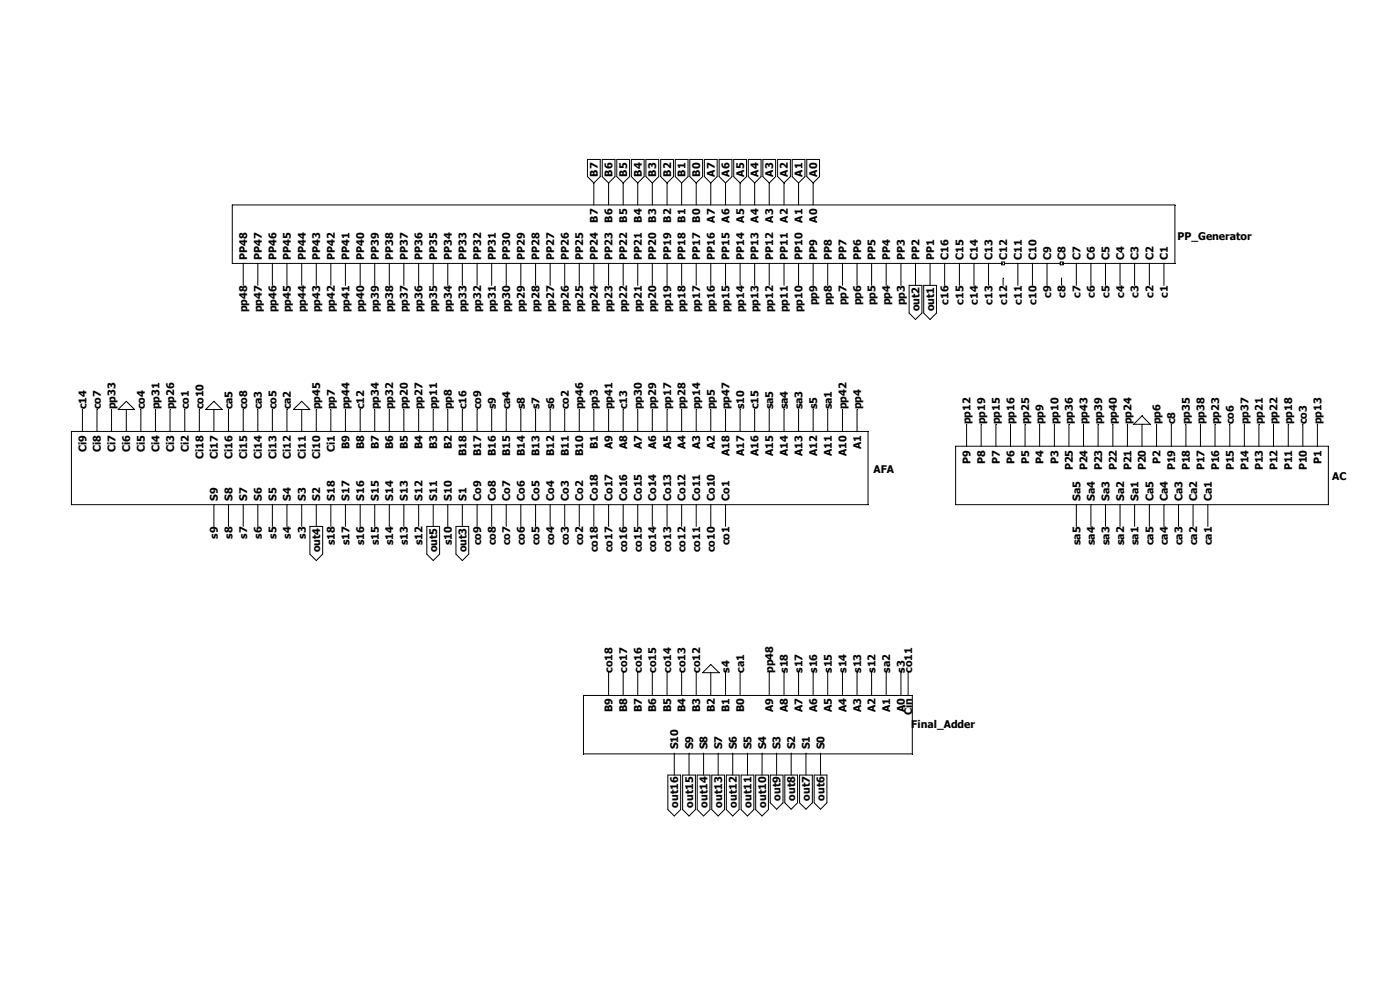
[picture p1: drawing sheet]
<svg xmlns="http://www.w3.org/2000/svg" width="297mm" height="210mm" viewBox="0 0 297 210" stroke-linecap="round" stroke-linejoin="round" font-family="sans-serif">
<path d="M49.3 43.5h200v12.4h-200zM212.5 55.6h.6v.6h-.6z" fill="none" stroke="#000" stroke-width=".21"/>
<path d="M224.9 55.6h.6v.6h-.6z" fill="none" stroke="#000" stroke-width=".21"/>
<g fill="none" stroke="#000" stroke-width=".21">
<path d="M124.6 33.8h2.7v3.7l-1.3 1.3-1.4-1.3zM126 38.8v4.7M127.8 33.8h2.7v3.7l-1.4 1.3-1.3-1.3zM129.1 38.8v4.7M130.9 33.8h2.7v3.7l-1.4 1.3-1.3-1.3zM132.2 38.8v4.7M133.9 33.8h2.8v3.7l-1.4 1.3-1.4-1.3zM135.3 38.8v4.7M137 33.8h2.7v3.7l-1.3 1.3-1.4-1.3zM138.4 38.8v4.7M140.2 33.8h2.7v3.7l-1.4 1.3-1.3-1.3zM141.5 38.8v4.7"/>
<path d="M143.3 33.8h2.7v3.7l-1.4 1.3-1.3-1.3zM144.6 38.8v4.7M146.3 33.8h2.8v3.7l-1.4 1.3-1.4-1.3zM147.7 38.8v4.7M149.4 33.8h2.7v3.7l-1.3 1.3-1.4-1.3zM150.8 38.8v4.7M152.6 33.8h2.7v3.7l-1.4 1.3-1.3-1.3zM153.9 38.8v4.7M155.7 33.8h2.7v3.7l-1.4 1.3-1.3-1.3zM157 38.8v4.7M158.7 33.8h2.8v3.7l-1.4 1.3-1.4-1.3zM160.1 38.8v4.7"/>
<path d="M161.8 33.8h2.7v3.7l-1.3 1.3-1.4-1.3zM163.2 38.8v4.7M165 33.8h2.7v3.7l-1.4 1.3-1.3-1.3zM166.3 38.8v4.7M168.1 33.8h2.7v3.7l-1.4 1.3-1.3-1.3zM169.4 38.8v4.7M171.2 33.8h2.7v3.7l-1.4 1.3-1.3-1.3zM172.5 38.8v4.7M51.6 55.9v4.6M54.7 55.9v4.6M57.8 55.9v4.6M60.9 55.9v4.6"/>
<path d="M64 55.9v4.6M67.1 55.9v4.6M70.2 55.9v4.6M73.3 55.9v4.6M76.4 55.9v4.6M79.5 55.9v4.6M82.6 55.9v4.6M85.7 55.9v4.6M88.8 55.9v4.6M91.9 55.9v4.6M95 55.9v4.6M98.1 55.9v4.6"/>
<path d="M101.2 55.9v4.6M104.3 55.9v4.6M107.4 55.9v4.6M110.5 55.9v4.6M113.6 55.9v4.6M116.7 55.9v4.6M119.8 55.9v4.6M122.9 55.9v4.6M126 55.9v4.6M129.1 55.9v4.6M132.2 55.9v4.6M135.3 55.9v4.6"/>
<path d="M138.4 55.9v4.6M141.5 55.9v4.6M144.6 55.9v4.6M147.7 55.9v4.6M150.8 55.9v4.6M153.9 55.9v4.6M157 55.9v4.6M160.1 55.9v4.6M163.2 55.9v4.6M166.3 55.9v4.6M169.4 55.9v4.6M172.5 55.9v4.6"/>
<path d="M175.6 55.9v4.6M178.7 55.9v4.6M181.8 55.9v4.6M184.9 55.9v4.6M188 55.9v4.6M191.1 55.9v4.6M194.2 55.9v4.6M197.3 55.9v4.6M200.4 55.9v4.6M203.5 55.9v4.6M206.6 55.9v4.6M209.7 55.9v4.6"/>
<path d="M212.8 59v1.5M215.9 55.9v4.6M219 55.9v4.6M222.1 55.9v4.6M225.2 59v1.5M228.3 55.9v4.6M231.4 55.9v4.6M234.5 55.9v4.6M237.6 55.9v4.6M240.7 55.9v4.6M243.8 55.9v4.6M246.9 55.9v4.6"/>
<path d="M192.9 60.5h2.7v5.9l-1.4 1.4-1.3-1.4zM196 60.5h2.7v5.9l-1.4 1.4-1.3-1.4zM15.2 91.5h168.9v15.6h-168.9zM17.5 86.9v4.6M20.6 86.9v4.6M23.7 86.9v4.6M26.8 85.1l1.7 1.8h-3.4zM26.8 86.9v4.6M29.9 86.9v4.6M33 86.9v4.6M36.1 86.9v4.6M39.2 86.9v4.6"/>
<path d="M42.3 86.9v4.6M45.4 85.1l1.7 1.8h-3.5zM45.4 86.9v4.6M48.5 86.9v4.6M51.6 86.9v4.6M54.7 86.9v4.6M57.8 86.9v4.6M60.9 86.9v4.6M62.2 86.9l1.8-1.8 1.7 1.8zM64 86.9v4.6M67.1 86.9v4.6M70.2 86.9v4.6"/>
<path d="M73.3 86.9v4.6M76.4 86.9v4.6M79.5 86.9v4.6M82.6 86.9v4.6M85.7 86.9v4.6M88.8 86.9v4.6M91.9 86.9v4.6M95 86.9v4.6M98.1 86.9v4.6M101.2 86.9v4.6M104.3 86.9v4.6M107.4 86.9v4.6"/>
<path d="M110.5 86.9v4.6M113.6 86.9v4.6M116.7 86.9v4.6M119.8 86.9v4.6M122.9 86.9v4.6M126 86.9v4.6M129.1 86.9v4.6M132.2 86.9v4.6M135.3 86.9v4.6M138.4 86.9v4.6M141.5 86.9v4.6M144.6 86.9v4.6"/>
<path d="M147.7 86.9v4.6M150.8 86.9v4.6M153.9 86.9v4.6M157 86.9v4.6M160.1 86.9v4.6M163.2 86.9v4.6M166.3 86.9v4.6M169.4 86.9v4.6M172.5 86.9v4.6M175.6 86.9v4.6M178.7 86.9v4.6M181.8 86.9v4.6"/>
<path d="M202.7 94.7h79.1v12.4h-79.1zM205.1 90v4.7M208.2 90v4.7M211.3 90v4.7M214.4 90v4.7M217.5 90v4.7M220.6 90v4.7M223.7 90v4.7M226.8 90v4.7M229.9 90v4.7M233 90v4.7M236.1 90v4.7"/>
<path d="M239.2 90v4.7M242.3 88.2l1.7 1.8h-3.5zM242.3 90v4.7M245.4 90v4.7M248.5 90v4.7M251.6 90v4.7M254.7 90v4.7M257.8 90v4.7M260.9 90v4.7M264 90v4.7M267.1 90v4.7M270.2 90v4.7"/>
<path d="M273.3 90v4.7M276.4 90v4.7M279.5 90v4.7M45.4 107.1v4.6M48.5 107.1v4.6M51.6 107.1v4.6M54.7 107.1v4.6M57.8 107.1v4.6M60.9 107.1v4.6M64 107.1v4.6M65.7 111.7h2.8v5.9l-1.4 1.3-1.4-1.3zM67.1 107.1v4.6"/>
<path d="M70.2 107.1v4.6M73.3 107.1v4.6M76.4 107.1v4.6M79.5 107.1v4.6M82.6 107.1v4.6M85.7 107.1v4.6M88.8 107.1v4.6M90.6 111.7h2.7v5.9l-1.4 1.3-1.3-1.3zM91.9 107.1v4.6M95 107.1v4.6M96.7 111.7h2.7v5.9l-1.3 1.3-1.4-1.3zM98.1 107.1v4.6"/>
<path d="M101.2 107.1v4.6M104.3 107.1v4.6M107.4 107.1v4.6M110.5 107.1v4.6M113.6 107.1v4.6M116.7 107.1v4.6M119.8 107.1v4.6M122.9 107.1v4.6M126 107.1v4.6M129.1 107.1v4.6M132.2 107.1v4.6M135.3 107.1v4.6"/>
<path d="M138.4 107.1v4.6M141.5 107.1v4.6M144.6 107.1v4.6M147.7 107.1v4.6M150.8 107.1v4.6M153.9 107.1v4.6M228.3 107.1v4.6M231.4 107.1v4.6M234.5 107.1v4.6M237.6 107.1v4.6M240.7 107.1v4.6M243.8 107.1v4.6"/>
<path d="M246.9 107.1v4.6M250 107.1v4.6M253.1 107.1v4.6M256.2 107.1v4.6M123.8 147.5h69.7v12.4h-69.7zM129.1 142.7v4.7M132.2 142.7v4.7M135.3 142.7v4.7M138.4 142.7v4.7M141.5 142.7v4.7M143 159.8v4.6M144.6 142.7v4.7"/>
<path d="M146.2 159.8v4.6M147.7 142.7v4.7M149.1 142.7l1.7-1.7 1.8 1.7zM149.3 159.8v4.6M150.8 142.7v4.7M152.4 159.8v4.6M153.9 142.7v4.7M155.4 159.8v4.6M157 142.7v4.7M158.6 159.8v4.6M161.7 159.8v4.6M163.2 142.7v4.7"/>
<path d="M164.8 159.8v4.6M166.3 142.7v4.7M167.9 159.8v4.6M169.4 142.7v4.7M171 159.8v4.6M172.5 142.7v4.7M174.1 159.8v4.6M175.6 142.7v4.7M178.7 142.7v4.7M181.8 142.7v4.7M184.9 142.7v4.7M188 142.7v4.7"/>
<path d="M191.1 142.7v4.7M192.7 142.7v4.7M141.7 164.4h2.7v7.3l-1.4 1.4-1.3-1.4zM144.8 164.4h2.7v7.3l-1.3 1.4-1.4-1.4zM147.9 164.4h2.7v7.3l-1.3 1.4-1.4-1.4zM151 164.4h2.7v7.3l-1.3 1.4-1.4-1.4zM154.1 164.4h2.7v7.3l-1.4 1.4-1.3-1.4zM157.2 164.4h2.7v7.3l-1.3 1.4-1.4-1.4zM160.3 164.4h2.7v7.3l-1.3 1.4-1.4-1.4zM163.4 164.4h2.7v5.9l-1.3 1.4-1.4-1.4zM166.5 164.4h2.7v5.9l-1.3 1.4-1.4-1.4zM169.6 164.4h2.7v5.9l-1.3 1.4-1.4-1.4z"/>
<path d="M172.7 164.4h2.7v5.9l-1.3 1.4-1.4-1.4z"/>
</g>
<g font-size="2.2">
<text x="126.8" y="37.5" transform="rotate(-90 126.8 37.5)">B7</text>
<text x="130" y="37.5" transform="rotate(-90 130 37.5)">B6</text>
<text x="133.1" y="37.5" transform="rotate(-90 133.1 37.5)">B5</text>
<text x="136.1" y="37.5" transform="rotate(-90 136.1 37.5)">B4</text>
<text x="139.2" y="37.5" transform="rotate(-90 139.2 37.5)">B3</text>
<text x="142.4" y="37.5" transform="rotate(-90 142.4 37.5)">B2</text>
<text x="145.5" y="37.5" transform="rotate(-90 145.5 37.5)">B1</text>
<text x="148.5" y="37.5" transform="rotate(-90 148.5 37.5)">B0</text>
<text x="151.6" y="37.5" transform="rotate(-90 151.6 37.5)">A7</text>
<text x="154.8" y="37.5" transform="rotate(-90 154.8 37.5)">A6</text>
<text x="157.9" y="37.5" transform="rotate(-90 157.9 37.5)">A5</text>
<text x="161" y="37.5" transform="rotate(-90 161 37.5)">A4</text>
<text x="164" y="37.5" transform="rotate(-90 164 37.5)">A3</text>
<text x="167.2" y="37.5" transform="rotate(-90 167.2 37.5)">A2</text>
<text x="170.3" y="37.5" transform="rotate(-90 170.3 37.5)">A1</text>
<text x="173.4" y="37.5" transform="rotate(-90 173.4 37.5)">A0</text>
<text x="126.8" y="47.2" transform="rotate(-90 126.8 47.2)">B7</text>
<text x="130" y="47.2" transform="rotate(-90 130 47.2)">B6</text>
<text x="133.1" y="47.2" transform="rotate(-90 133.1 47.2)">B5</text>
<text x="136.1" y="47.2" transform="rotate(-90 136.1 47.2)">B4</text>
<text x="139.2" y="47.2" transform="rotate(-90 139.2 47.2)">B3</text>
<text x="142.4" y="47.2" transform="rotate(-90 142.4 47.2)">B2</text>
<text x="145.5" y="47.2" transform="rotate(-90 145.5 47.2)">B1</text>
<text x="148.5" y="47.2" transform="rotate(-90 148.5 47.2)">B0</text>
<text x="151.6" y="47.2" transform="rotate(-90 151.6 47.2)">A7</text>
<text x="154.8" y="47.2" transform="rotate(-90 154.8 47.2)">A6</text>
<text x="157.9" y="47.2" transform="rotate(-90 157.9 47.2)">A5</text>
<text x="161" y="47.2" transform="rotate(-90 161 47.2)">A4</text>
<text x="164" y="47.2" transform="rotate(-90 164 47.2)">A3</text>
<text x="167.2" y="47.2" transform="rotate(-90 167.2 47.2)">A2</text>
<text x="170.3" y="47.2" transform="rotate(-90 170.3 47.2)">A1</text>
<text x="173.4" y="47.2" transform="rotate(-90 173.4 47.2)">A0</text>
<text x="249.8" y="51">PP_Generator</text>
<text x="52.5" y="55.1" transform="rotate(-90 52.5 55.1)">PP48</text>
<text x="55.5" y="55.1" transform="rotate(-90 55.5 55.1)">PP47</text>
<text x="58.6" y="55.1" transform="rotate(-90 58.6 55.1)">PP46</text>
<text x="61.7" y="55.1" transform="rotate(-90 61.7 55.1)">PP45</text>
<text x="64.9" y="55.1" transform="rotate(-90 64.9 55.1)">PP44</text>
<text x="67.9" y="55.1" transform="rotate(-90 67.9 55.1)">PP43</text>
<text x="71" y="55.1" transform="rotate(-90 71 55.1)">PP42</text>
<text x="74.1" y="55.1" transform="rotate(-90 74.1 55.1)">PP41</text>
<text x="77.3" y="55.1" transform="rotate(-90 77.3 55.1)">PP40</text>
<text x="80.3" y="55.1" transform="rotate(-90 80.3 55.1)">PP39</text>
<text x="83.4" y="55.1" transform="rotate(-90 83.4 55.1)">PP38</text>
<text x="86.5" y="55.1" transform="rotate(-90 86.5 55.1)">PP37</text>
<text x="89.7" y="55.1" transform="rotate(-90 89.7 55.1)">PP36</text>
<text x="92.8" y="55.1" transform="rotate(-90 92.8 55.1)">PP35</text>
<text x="95.8" y="55.1" transform="rotate(-90 95.8 55.1)">PP34</text>
<text x="98.9" y="55.1" transform="rotate(-90 98.9 55.1)">PP33</text>
<text x="102.1" y="55.1" transform="rotate(-90 102.1 55.1)">PP32</text>
<text x="105.2" y="55.1" transform="rotate(-90 105.2 55.1)">PP31</text>
<text x="108.2" y="55.1" transform="rotate(-90 108.2 55.1)">PP30</text>
<text x="111.3" y="55.1" transform="rotate(-90 111.3 55.1)">PP29</text>
<text x="114.5" y="55.1" transform="rotate(-90 114.5 55.1)">PP28</text>
<text x="117.6" y="55.1" transform="rotate(-90 117.6 55.1)">PP27</text>
<text x="120.7" y="55.1" transform="rotate(-90 120.7 55.1)">PP26</text>
<text x="123.7" y="55.1" transform="rotate(-90 123.7 55.1)">PP25</text>
<text x="126.8" y="55.1" transform="rotate(-90 126.8 55.1)">PP24</text>
<text x="130" y="55.1" transform="rotate(-90 130 55.1)">PP23</text>
<text x="133.1" y="55.1" transform="rotate(-90 133.1 55.1)">PP22</text>
<text x="136.1" y="55.1" transform="rotate(-90 136.1 55.1)">PP21</text>
<text x="139.2" y="55.1" transform="rotate(-90 139.2 55.1)">PP20</text>
<text x="142.4" y="55.1" transform="rotate(-90 142.4 55.1)">PP19</text>
<text x="145.5" y="55.1" transform="rotate(-90 145.5 55.1)">PP18</text>
<text x="148.5" y="55.1" transform="rotate(-90 148.5 55.1)">PP17</text>
<text x="151.6" y="55.1" transform="rotate(-90 151.6 55.1)">PP16</text>
<text x="154.8" y="55.1" transform="rotate(-90 154.8 55.1)">PP15</text>
<text x="157.9" y="55.1" transform="rotate(-90 157.9 55.1)">PP14</text>
<text x="161" y="55.1" transform="rotate(-90 161 55.1)">PP13</text>
<text x="164" y="55.1" transform="rotate(-90 164 55.1)">PP12</text>
<text x="167.2" y="55.1" transform="rotate(-90 167.2 55.1)">PP11</text>
<text x="170.3" y="55.1" transform="rotate(-90 170.3 55.1)">PP10</text>
<text x="173.4" y="55.1" transform="rotate(-90 173.4 55.1)">PP9</text>
<text x="176.4" y="55.1" transform="rotate(-90 176.4 55.1)">PP8</text>
<text x="179.6" y="55.1" transform="rotate(-90 179.6 55.1)">PP7</text>
<text x="182.7" y="55.1" transform="rotate(-90 182.7 55.1)">PP6</text>
<text x="185.8" y="55.1" transform="rotate(-90 185.8 55.1)">PP5</text>
<text x="188.8" y="55.1" transform="rotate(-90 188.8 55.1)">PP4</text>
<text x="192" y="55.1" transform="rotate(-90 192 55.1)">PP3</text>
<text x="195.1" y="55.1" transform="rotate(-90 195.1 55.1)">PP2</text>
<text x="198.2" y="55.1" transform="rotate(-90 198.2 55.1)">PP1</text>
<text x="201.3" y="55.1" transform="rotate(-90 201.3 55.1)">C16</text>
<text x="204.4" y="55.1" transform="rotate(-90 204.4 55.1)">C15</text>
<text x="207.5" y="55.1" transform="rotate(-90 207.5 55.1)">C14</text>
<text x="210.6" y="55.1" transform="rotate(-90 210.6 55.1)">C13</text>
<text x="213.7" y="55.1" transform="rotate(-90 213.7 55.1)">C12</text>
<text x="216.8" y="55.1" transform="rotate(-90 216.8 55.1)">C11</text>
<text x="219.9" y="55.1" transform="rotate(-90 219.9 55.1)">C10</text>
<text x="223" y="55.1" transform="rotate(-90 223 55.1)">C9</text>
<text x="226.1" y="55.1" transform="rotate(-90 226.1 55.1)">C8</text>
<text x="229.2" y="55.1" transform="rotate(-90 229.2 55.1)">C7</text>
<text x="232.3" y="55.1" transform="rotate(-90 232.3 55.1)">C6</text>
<text x="235.4" y="55.1" transform="rotate(-90 235.4 55.1)">C5</text>
<text x="238.5" y="55.1" transform="rotate(-90 238.5 55.1)">C4</text>
<text x="241.6" y="55.1" transform="rotate(-90 241.6 55.1)">C3</text>
<text x="244.7" y="55.1" transform="rotate(-90 244.7 55.1)">C2</text>
<text x="247.8" y="55.1" transform="rotate(-90 247.8 55.1)">C1</text>
<text x="173.4" y="64.8" transform="rotate(-90 173.4 64.8)">pp9</text>
<text x="176.4" y="64.8" transform="rotate(-90 176.4 64.8)">pp8</text>
<text x="179.6" y="64.8" transform="rotate(-90 179.6 64.8)">pp7</text>
<text x="182.7" y="64.8" transform="rotate(-90 182.7 64.8)">pp6</text>
<text x="185.8" y="64.8" transform="rotate(-90 185.8 64.8)">pp5</text>
<text x="188.8" y="64.8" transform="rotate(-90 188.8 64.8)">pp4</text>
<text x="192" y="64.8" transform="rotate(-90 192 64.8)">pp3</text>
<text x="201.3" y="64.6" transform="rotate(-90 201.3 64.6)">c16</text>
<text x="204.4" y="64.6" transform="rotate(-90 204.4 64.6)">c15</text>
<text x="207.5" y="64.6" transform="rotate(-90 207.5 64.6)">c14</text>
<text x="210.6" y="64.6" transform="rotate(-90 210.6 64.6)">c13</text>
<text x="213.7" y="64.6" transform="rotate(-90 213.7 64.6)">c12</text>
<text x="216.8" y="64.6" transform="rotate(-90 216.8 64.6)">c11</text>
<text x="219.9" y="64.6" transform="rotate(-90 219.9 64.6)">c10</text>
<text x="223" y="63.2" transform="rotate(-90 223 63.2)">c9</text>
<text x="226.1" y="63.2" transform="rotate(-90 226.1 63.2)">c8</text>
<text x="229.2" y="63.2" transform="rotate(-90 229.2 63.2)">c7</text>
<text x="232.3" y="63.2" transform="rotate(-90 232.3 63.2)">c6</text>
<text x="235.4" y="63.2" transform="rotate(-90 235.4 63.2)">c5</text>
<text x="238.5" y="63.2" transform="rotate(-90 238.5 63.2)">c4</text>
<text x="241.6" y="63.2" transform="rotate(-90 241.6 63.2)">c3</text>
<text x="244.7" y="63.2" transform="rotate(-90 244.7 63.2)">c2</text>
<text x="247.8" y="63.2" transform="rotate(-90 247.8 63.2)">c1</text>
<text x="52.5" y="66.2" transform="rotate(-90 52.5 66.2)">pp48</text>
<text x="55.5" y="66.2" transform="rotate(-90 55.5 66.2)">pp47</text>
<text x="58.6" y="66.2" transform="rotate(-90 58.6 66.2)">pp46</text>
<text x="61.7" y="66.2" transform="rotate(-90 61.7 66.2)">pp45</text>
<text x="64.9" y="66.2" transform="rotate(-90 64.9 66.2)">pp44</text>
<text x="67.9" y="66.2" transform="rotate(-90 67.9 66.2)">pp43</text>
<text x="71" y="66.2" transform="rotate(-90 71 66.2)">pp42</text>
<text x="74.1" y="66.2" transform="rotate(-90 74.1 66.2)">pp41</text>
<text x="77.3" y="66.2" transform="rotate(-90 77.3 66.2)">pp40</text>
<text x="80.3" y="66.2" transform="rotate(-90 80.3 66.2)">pp39</text>
<text x="83.4" y="66.2" transform="rotate(-90 83.4 66.2)">pp38</text>
<text x="86.5" y="66.2" transform="rotate(-90 86.5 66.2)">pp37</text>
<text x="89.7" y="66.2" transform="rotate(-90 89.7 66.2)">pp36</text>
<text x="92.8" y="66.2" transform="rotate(-90 92.8 66.2)">pp35</text>
<text x="95.8" y="66.2" transform="rotate(-90 95.8 66.2)">pp34</text>
<text x="98.9" y="66.2" transform="rotate(-90 98.9 66.2)">pp33</text>
<text x="102.1" y="66.2" transform="rotate(-90 102.1 66.2)">pp32</text>
<text x="105.2" y="66.2" transform="rotate(-90 105.2 66.2)">pp31</text>
<text x="108.2" y="66.2" transform="rotate(-90 108.2 66.2)">pp30</text>
<text x="111.3" y="66.2" transform="rotate(-90 111.3 66.2)">pp29</text>
<text x="114.5" y="66.2" transform="rotate(-90 114.5 66.2)">pp28</text>
<text x="117.6" y="66.2" transform="rotate(-90 117.6 66.2)">pp27</text>
<text x="120.7" y="66.2" transform="rotate(-90 120.7 66.2)">pp26</text>
<text x="123.7" y="66.2" transform="rotate(-90 123.7 66.2)">pp25</text>
<text x="126.8" y="66.2" transform="rotate(-90 126.8 66.2)">pp24</text>
<text x="130" y="66.2" transform="rotate(-90 130 66.2)">pp23</text>
<text x="133.1" y="66.2" transform="rotate(-90 133.1 66.2)">pp22</text>
<text x="136.1" y="66.2" transform="rotate(-90 136.1 66.2)">pp21</text>
<text x="139.2" y="66.2" transform="rotate(-90 139.2 66.2)">pp20</text>
<text x="142.4" y="66.2" transform="rotate(-90 142.4 66.2)">pp19</text>
<text x="145.5" y="66.2" transform="rotate(-90 145.5 66.2)">pp18</text>
<text x="148.5" y="66.2" transform="rotate(-90 148.5 66.2)">pp17</text>
<text x="151.6" y="66.2" transform="rotate(-90 151.6 66.2)">pp16</text>
<text x="154.8" y="66.2" transform="rotate(-90 154.8 66.2)">pp15</text>
<text x="157.9" y="66.2" transform="rotate(-90 157.9 66.2)">pp14</text>
<text x="161" y="66.2" transform="rotate(-90 161 66.2)">pp13</text>
<text x="164" y="66.2" transform="rotate(-90 164 66.2)">pp12</text>
<text x="167.2" y="66.2" transform="rotate(-90 167.2 66.2)">pp11</text>
<text x="170.3" y="66.2" transform="rotate(-90 170.3 66.2)">pp10</text>
<text x="195.1" y="66" transform="rotate(-90 195.1 66)">out2</text>
<text x="198.2" y="66" transform="rotate(-90 198.2 66)">out1</text>
<text x="18.3" y="86.9" transform="rotate(-90 18.3 86.9)">c14</text>
<text x="21.4" y="86.9" transform="rotate(-90 21.4 86.9)">co7</text>
<text x="24.5" y="86.9" transform="rotate(-90 24.5 86.9)">pp33</text>
<text x="30.7" y="86.9" transform="rotate(-90 30.7 86.9)">co4</text>
<text x="33.8" y="86.9" transform="rotate(-90 33.8 86.9)">pp31</text>
<text x="36.9" y="86.9" transform="rotate(-90 36.9 86.9)">pp26</text>
<text x="40" y="86.9" transform="rotate(-90 40 86.9)">co1</text>
<text x="43.1" y="86.9" transform="rotate(-90 43.1 86.9)">co10</text>
<text x="49.3" y="86.9" transform="rotate(-90 49.3 86.9)">ca5</text>
<text x="52.5" y="86.9" transform="rotate(-90 52.5 86.9)">co8</text>
<text x="55.5" y="86.9" transform="rotate(-90 55.5 86.9)">ca3</text>
<text x="58.6" y="86.9" transform="rotate(-90 58.6 86.9)">co5</text>
<text x="61.7" y="86.9" transform="rotate(-90 61.7 86.9)">ca2</text>
<text x="67.9" y="86.9" transform="rotate(-90 67.9 86.9)">pp45</text>
<text x="71" y="86.9" transform="rotate(-90 71 86.9)">pp7</text>
<text x="74.1" y="86.9" transform="rotate(-90 74.1 86.9)">pp44</text>
<text x="77.3" y="86.9" transform="rotate(-90 77.3 86.9)">c12</text>
<text x="80.3" y="86.9" transform="rotate(-90 80.3 86.9)">pp34</text>
<text x="83.4" y="86.9" transform="rotate(-90 83.4 86.9)">pp32</text>
<text x="86.5" y="86.9" transform="rotate(-90 86.5 86.9)">pp20</text>
<text x="89.7" y="86.9" transform="rotate(-90 89.7 86.9)">pp27</text>
<text x="92.8" y="86.9" transform="rotate(-90 92.8 86.9)">pp11</text>
<text x="95.8" y="86.9" transform="rotate(-90 95.8 86.9)">pp8</text>
<text x="98.9" y="86.9" transform="rotate(-90 98.9 86.9)">c16</text>
<text x="102.1" y="86.9" transform="rotate(-90 102.1 86.9)">co9</text>
<text x="105.2" y="86.9" transform="rotate(-90 105.2 86.9)">s9</text>
<text x="108.2" y="86.9" transform="rotate(-90 108.2 86.9)">ca4</text>
<text x="111.3" y="86.9" transform="rotate(-90 111.3 86.9)">s8</text>
<text x="114.5" y="86.9" transform="rotate(-90 114.5 86.9)">s7</text>
<text x="117.6" y="86.9" transform="rotate(-90 117.6 86.9)">s6</text>
<text x="120.7" y="86.9" transform="rotate(-90 120.7 86.9)">co2</text>
<text x="123.7" y="86.9" transform="rotate(-90 123.7 86.9)">pp46</text>
<text x="126.8" y="86.9" transform="rotate(-90 126.8 86.9)">pp3</text>
<text x="130" y="86.9" transform="rotate(-90 130 86.9)">pp41</text>
<text x="133.1" y="86.9" transform="rotate(-90 133.1 86.9)">c13</text>
<text x="136.1" y="86.9" transform="rotate(-90 136.1 86.9)">pp30</text>
<text x="139.2" y="86.9" transform="rotate(-90 139.2 86.9)">pp29</text>
<text x="142.4" y="86.9" transform="rotate(-90 142.4 86.9)">pp17</text>
<text x="145.5" y="86.9" transform="rotate(-90 145.5 86.9)">pp28</text>
<text x="148.5" y="86.9" transform="rotate(-90 148.5 86.9)">pp14</text>
<text x="151.6" y="86.9" transform="rotate(-90 151.6 86.9)">pp5</text>
<text x="154.8" y="86.9" transform="rotate(-90 154.8 86.9)">pp47</text>
<text x="157.9" y="86.9" transform="rotate(-90 157.9 86.9)">s10</text>
<text x="161" y="86.9" transform="rotate(-90 161 86.9)">c15</text>
<text x="164" y="86.9" transform="rotate(-90 164 86.9)">sa5</text>
<text x="167.2" y="86.9" transform="rotate(-90 167.2 86.9)">sa4</text>
<text x="170.3" y="86.9" transform="rotate(-90 170.3 86.9)">sa3</text>
<text x="173.4" y="86.9" transform="rotate(-90 173.4 86.9)">s5</text>
<text x="176.4" y="86.9" transform="rotate(-90 176.4 86.9)">sa1</text>
<text x="179.6" y="86.9" transform="rotate(-90 179.6 86.9)">pp42</text>
<text x="182.7" y="86.9" transform="rotate(-90 182.7 86.9)">pp4</text>
<text x="18.3" y="95.9" transform="rotate(-90 18.3 95.9)">Ci9</text>
<text x="21.4" y="95.9" transform="rotate(-90 21.4 95.9)">Ci8</text>
<text x="24.5" y="95.9" transform="rotate(-90 24.5 95.9)">Ci7</text>
<text x="27.6" y="95.9" transform="rotate(-90 27.6 95.9)">Ci6</text>
<text x="30.7" y="95.9" transform="rotate(-90 30.7 95.9)">Ci5</text>
<text x="33.8" y="95.9" transform="rotate(-90 33.8 95.9)">Ci4</text>
<text x="36.9" y="95.9" transform="rotate(-90 36.9 95.9)">Ci3</text>
<text x="40" y="95.9" transform="rotate(-90 40 95.9)">Ci2</text>
<text x="71" y="95.9" transform="rotate(-90 71 95.9)">Ci1</text>
<text x="74.1" y="95.3" transform="rotate(-90 74.1 95.3)">B9</text>
<text x="77.3" y="95.3" transform="rotate(-90 77.3 95.3)">B8</text>
<text x="80.3" y="95.3" transform="rotate(-90 80.3 95.3)">B7</text>
<text x="83.4" y="95.3" transform="rotate(-90 83.4 95.3)">B6</text>
<text x="86.5" y="95.3" transform="rotate(-90 86.5 95.3)">B5</text>
<text x="89.7" y="95.3" transform="rotate(-90 89.7 95.3)">B4</text>
<text x="92.8" y="95.3" transform="rotate(-90 92.8 95.3)">B3</text>
<text x="95.8" y="95.3" transform="rotate(-90 95.8 95.3)">B2</text>
<text x="126.8" y="95.3" transform="rotate(-90 126.8 95.3)">B1</text>
<text x="130" y="95.3" transform="rotate(-90 130 95.3)">A9</text>
<text x="133.1" y="95.3" transform="rotate(-90 133.1 95.3)">A8</text>
<text x="136.1" y="95.3" transform="rotate(-90 136.1 95.3)">A7</text>
<text x="139.2" y="95.3" transform="rotate(-90 139.2 95.3)">A6</text>
<text x="142.4" y="95.3" transform="rotate(-90 142.4 95.3)">A5</text>
<text x="145.5" y="95.3" transform="rotate(-90 145.5 95.3)">A4</text>
<text x="148.5" y="95.3" transform="rotate(-90 148.5 95.3)">A3</text>
<text x="151.6" y="95.3" transform="rotate(-90 151.6 95.3)">A2</text>
<text x="182.7" y="95.3" transform="rotate(-90 182.7 95.3)">A1</text>
<text x="205.9" y="90" transform="rotate(-90 205.9 90)">pp12</text>
<text x="209" y="90" transform="rotate(-90 209 90)">pp19</text>
<text x="212.1" y="90" transform="rotate(-90 212.1 90)">pp15</text>
<text x="215.2" y="90" transform="rotate(-90 215.2 90)">pp16</text>
<text x="218.3" y="90" transform="rotate(-90 218.3 90)">pp25</text>
<text x="221.4" y="90" transform="rotate(-90 221.4 90)">pp9</text>
<text x="224.5" y="90" transform="rotate(-90 224.5 90)">pp10</text>
<text x="227.6" y="90" transform="rotate(-90 227.6 90)">pp36</text>
<text x="230.7" y="90" transform="rotate(-90 230.7 90)">pp43</text>
<text x="233.8" y="90" transform="rotate(-90 233.8 90)">pp39</text>
<text x="236.9" y="90" transform="rotate(-90 236.9 90)">pp40</text>
<text x="240" y="90" transform="rotate(-90 240 90)">pp24</text>
<text x="246.2" y="90" transform="rotate(-90 246.2 90)">pp6</text>
<text x="249.3" y="90" transform="rotate(-90 249.3 90)">c8</text>
<text x="252.4" y="90" transform="rotate(-90 252.4 90)">pp35</text>
<text x="255.5" y="90" transform="rotate(-90 255.5 90)">pp38</text>
<text x="258.6" y="90" transform="rotate(-90 258.6 90)">pp23</text>
<text x="261.7" y="90" transform="rotate(-90 261.7 90)">co6</text>
<text x="264.8" y="90" transform="rotate(-90 264.8 90)">pp37</text>
<text x="267.9" y="90" transform="rotate(-90 267.9 90)">pp21</text>
<text x="271" y="90" transform="rotate(-90 271 90)">pp22</text>
<text x="274.2" y="90" transform="rotate(-90 274.2 90)">pp18</text>
<text x="277.2" y="90" transform="rotate(-90 277.2 90)">co3</text>
<text x="280.3" y="90" transform="rotate(-90 280.3 90)">pp13</text>
<text x="43.1" y="97.4" transform="rotate(-90 43.1 97.4)">Ci18</text>
<text x="46.2" y="97.4" transform="rotate(-90 46.2 97.4)">Ci17</text>
<text x="49.3" y="97.4" transform="rotate(-90 49.3 97.4)">Ci16</text>
<text x="52.5" y="97.4" transform="rotate(-90 52.5 97.4)">Ci15</text>
<text x="55.5" y="97.4" transform="rotate(-90 55.5 97.4)">Ci14</text>
<text x="58.6" y="97.4" transform="rotate(-90 58.6 97.4)">Ci13</text>
<text x="61.7" y="97.4" transform="rotate(-90 61.7 97.4)">Ci12</text>
<text x="64.9" y="97.4" transform="rotate(-90 64.9 97.4)">Ci11</text>
<text x="67.9" y="97.4" transform="rotate(-90 67.9 97.4)">Ci10</text>
<text x="98.9" y="96.7" transform="rotate(-90 98.9 96.7)">B18</text>
<text x="102.1" y="96.7" transform="rotate(-90 102.1 96.7)">B17</text>
<text x="105.2" y="96.7" transform="rotate(-90 105.2 96.7)">B16</text>
<text x="108.2" y="96.7" transform="rotate(-90 108.2 96.7)">B15</text>
<text x="111.3" y="96.7" transform="rotate(-90 111.3 96.7)">B14</text>
<text x="114.5" y="96.7" transform="rotate(-90 114.5 96.7)">B13</text>
<text x="117.6" y="96.7" transform="rotate(-90 117.6 96.7)">B12</text>
<text x="120.7" y="96.7" transform="rotate(-90 120.7 96.7)">B11</text>
<text x="123.7" y="96.7" transform="rotate(-90 123.7 96.7)">B10</text>
<text x="154.8" y="96.7" transform="rotate(-90 154.8 96.7)">A18</text>
<text x="157.9" y="96.7" transform="rotate(-90 157.9 96.7)">A17</text>
<text x="161" y="96.7" transform="rotate(-90 161 96.7)">A16</text>
<text x="164" y="96.7" transform="rotate(-90 164 96.7)">A15</text>
<text x="167.2" y="96.7" transform="rotate(-90 167.2 96.7)">A14</text>
<text x="170.3" y="96.7" transform="rotate(-90 170.3 96.7)">A13</text>
<text x="173.4" y="96.7" transform="rotate(-90 173.4 96.7)">A12</text>
<text x="176.4" y="96.7" transform="rotate(-90 176.4 96.7)">A11</text>
<text x="179.6" y="96.7" transform="rotate(-90 179.6 96.7)">A10</text>
<text x="185.3" y="100.3">AFA</text>
<text x="205.9" y="98.3" transform="rotate(-90 205.9 98.3)">P9</text>
<text x="209" y="98.3" transform="rotate(-90 209 98.3)">P8</text>
<text x="212.1" y="98.3" transform="rotate(-90 212.1 98.3)">P7</text>
<text x="215.2" y="98.3" transform="rotate(-90 215.2 98.3)">P6</text>
<text x="218.3" y="98.3" transform="rotate(-90 218.3 98.3)">P5</text>
<text x="221.4" y="98.3" transform="rotate(-90 221.4 98.3)">P4</text>
<text x="224.5" y="98.3" transform="rotate(-90 224.5 98.3)">P3</text>
<text x="227.6" y="99.8" transform="rotate(-90 227.6 99.8)">P25</text>
<text x="230.7" y="99.8" transform="rotate(-90 230.7 99.8)">P24</text>
<text x="233.8" y="99.8" transform="rotate(-90 233.8 99.8)">P23</text>
<text x="236.9" y="99.8" transform="rotate(-90 236.9 99.8)">P22</text>
<text x="240" y="99.8" transform="rotate(-90 240 99.8)">P21</text>
<text x="243.1" y="99.8" transform="rotate(-90 243.1 99.8)">P20</text>
<text x="246.2" y="98.3" transform="rotate(-90 246.2 98.3)">P2</text>
<text x="249.3" y="99.8" transform="rotate(-90 249.3 99.8)">P19</text>
<text x="252.4" y="99.8" transform="rotate(-90 252.4 99.8)">P18</text>
<text x="255.5" y="99.8" transform="rotate(-90 255.5 99.8)">P17</text>
<text x="258.6" y="99.8" transform="rotate(-90 258.6 99.8)">P16</text>
<text x="261.7" y="99.8" transform="rotate(-90 261.7 99.8)">P15</text>
<text x="264.8" y="99.8" transform="rotate(-90 264.8 99.8)">P14</text>
<text x="267.9" y="99.8" transform="rotate(-90 267.9 99.8)">P13</text>
<text x="271" y="99.8" transform="rotate(-90 271 99.8)">P12</text>
<text x="274.2" y="99.8" transform="rotate(-90 274.2 99.8)">P11</text>
<text x="277.2" y="99.8" transform="rotate(-90 277.2 99.8)">P10</text>
<text x="280.3" y="98.3" transform="rotate(-90 280.3 98.3)">P1</text>
<text x="282.6" y="101.7">AC</text>
<text x="46.2" y="106.3" transform="rotate(-90 46.2 106.3)">S9</text>
<text x="49.3" y="106.3" transform="rotate(-90 49.3 106.3)">S8</text>
<text x="52.5" y="106.3" transform="rotate(-90 52.5 106.3)">S7</text>
<text x="55.5" y="106.3" transform="rotate(-90 55.5 106.3)">S6</text>
<text x="58.6" y="106.3" transform="rotate(-90 58.6 106.3)">S5</text>
<text x="61.7" y="106.3" transform="rotate(-90 61.7 106.3)">S4</text>
<text x="64.9" y="106.3" transform="rotate(-90 64.9 106.3)">S3</text>
<text x="67.9" y="106.3" transform="rotate(-90 67.9 106.3)">S2</text>
<text x="71" y="106.3" transform="rotate(-90 71 106.3)">S18</text>
<text x="74.1" y="106.3" transform="rotate(-90 74.1 106.3)">S17</text>
<text x="77.3" y="106.3" transform="rotate(-90 77.3 106.3)">S16</text>
<text x="80.3" y="106.3" transform="rotate(-90 80.3 106.3)">S15</text>
<text x="83.4" y="106.3" transform="rotate(-90 83.4 106.3)">S14</text>
<text x="86.5" y="106.3" transform="rotate(-90 86.5 106.3)">S13</text>
<text x="89.7" y="106.3" transform="rotate(-90 89.7 106.3)">S12</text>
<text x="92.8" y="106.3" transform="rotate(-90 92.8 106.3)">S11</text>
<text x="95.8" y="106.3" transform="rotate(-90 95.8 106.3)">S10</text>
<text x="98.9" y="106.3" transform="rotate(-90 98.9 106.3)">S1</text>
<text x="102.1" y="106.3" transform="rotate(-90 102.1 106.3)">Co9</text>
<text x="105.2" y="106.3" transform="rotate(-90 105.2 106.3)">Co8</text>
<text x="108.2" y="106.3" transform="rotate(-90 108.2 106.3)">Co7</text>
<text x="111.3" y="106.3" transform="rotate(-90 111.3 106.3)">Co6</text>
<text x="114.5" y="106.3" transform="rotate(-90 114.5 106.3)">Co5</text>
<text x="117.6" y="106.3" transform="rotate(-90 117.6 106.3)">Co4</text>
<text x="120.7" y="106.3" transform="rotate(-90 120.7 106.3)">Co3</text>
<text x="123.7" y="106.3" transform="rotate(-90 123.7 106.3)">Co2</text>
<text x="126.8" y="106.3" transform="rotate(-90 126.8 106.3)">Co18</text>
<text x="130" y="106.3" transform="rotate(-90 130 106.3)">Co17</text>
<text x="133.1" y="106.3" transform="rotate(-90 133.1 106.3)">Co16</text>
<text x="136.1" y="106.3" transform="rotate(-90 136.1 106.3)">Co15</text>
<text x="139.2" y="106.3" transform="rotate(-90 139.2 106.3)">Co14</text>
<text x="142.4" y="106.3" transform="rotate(-90 142.4 106.3)">Co13</text>
<text x="145.5" y="106.3" transform="rotate(-90 145.5 106.3)">Co12</text>
<text x="148.5" y="106.3" transform="rotate(-90 148.5 106.3)">Co11</text>
<text x="151.6" y="106.3" transform="rotate(-90 151.6 106.3)">Co10</text>
<text x="154.8" y="106.3" transform="rotate(-90 154.8 106.3)">Co1</text>
<text x="229.2" y="106.3" transform="rotate(-90 229.2 106.3)">Sa5</text>
<text x="232.3" y="106.3" transform="rotate(-90 232.3 106.3)">Sa4</text>
<text x="235.4" y="106.3" transform="rotate(-90 235.4 106.3)">Sa3</text>
<text x="238.5" y="106.3" transform="rotate(-90 238.5 106.3)">Sa2</text>
<text x="241.6" y="106.3" transform="rotate(-90 241.6 106.3)">Sa1</text>
<text x="244.7" y="106.3" transform="rotate(-90 244.7 106.3)">Ca5</text>
<text x="247.8" y="106.3" transform="rotate(-90 247.8 106.3)">Ca4</text>
<text x="250.9" y="106.3" transform="rotate(-90 250.9 106.3)">Ca3</text>
<text x="254" y="106.3" transform="rotate(-90 254 106.3)">Ca2</text>
<text x="257.1" y="106.3" transform="rotate(-90 257.1 106.3)">Ca1</text>
<text x="46.2" y="114.3" transform="rotate(-90 46.2 114.3)">s9</text>
<text x="49.3" y="114.3" transform="rotate(-90 49.3 114.3)">s8</text>
<text x="52.5" y="114.3" transform="rotate(-90 52.5 114.3)">s7</text>
<text x="55.5" y="114.3" transform="rotate(-90 55.5 114.3)">s6</text>
<text x="58.6" y="114.3" transform="rotate(-90 58.6 114.3)">s5</text>
<text x="61.7" y="114.3" transform="rotate(-90 61.7 114.3)">s4</text>
<text x="64.9" y="114.3" transform="rotate(-90 64.9 114.3)">s3</text>
<text x="67.9" y="117.2" transform="rotate(-90 67.9 117.2)">out4</text>
<text x="71" y="115.7" transform="rotate(-90 71 115.7)">s18</text>
<text x="74.1" y="115.7" transform="rotate(-90 74.1 115.7)">s17</text>
<text x="77.3" y="115.7" transform="rotate(-90 77.3 115.7)">s16</text>
<text x="80.3" y="115.7" transform="rotate(-90 80.3 115.7)">s15</text>
<text x="83.4" y="115.7" transform="rotate(-90 83.4 115.7)">s14</text>
<text x="86.5" y="115.7" transform="rotate(-90 86.5 115.7)">s13</text>
<text x="89.7" y="115.7" transform="rotate(-90 89.7 115.7)">s12</text>
<text x="92.8" y="117.2" transform="rotate(-90 92.8 117.2)">out5</text>
<text x="95.8" y="115.7" transform="rotate(-90 95.8 115.7)">s10</text>
<text x="98.9" y="117.2" transform="rotate(-90 98.9 117.2)">out3</text>
<text x="102.1" y="115.7" transform="rotate(-90 102.1 115.7)">co9</text>
<text x="105.2" y="115.7" transform="rotate(-90 105.2 115.7)">co8</text>
<text x="108.2" y="115.7" transform="rotate(-90 108.2 115.7)">co7</text>
<text x="111.3" y="115.7" transform="rotate(-90 111.3 115.7)">co6</text>
<text x="114.5" y="115.7" transform="rotate(-90 114.5 115.7)">co5</text>
<text x="117.6" y="115.7" transform="rotate(-90 117.6 115.7)">co4</text>
<text x="120.7" y="115.7" transform="rotate(-90 120.7 115.7)">co3</text>
<text x="123.7" y="115.7" transform="rotate(-90 123.7 115.7)">co2</text>
<text x="126.8" y="117.1" transform="rotate(-90 126.8 117.1)">co18</text>
<text x="130" y="117.1" transform="rotate(-90 130 117.1)">co17</text>
<text x="133.1" y="117.1" transform="rotate(-90 133.1 117.1)">co16</text>
<text x="136.1" y="117.1" transform="rotate(-90 136.1 117.1)">co15</text>
<text x="139.2" y="117.1" transform="rotate(-90 139.2 117.1)">co14</text>
<text x="142.4" y="117.1" transform="rotate(-90 142.4 117.1)">co13</text>
<text x="145.5" y="117.1" transform="rotate(-90 145.5 117.1)">co12</text>
<text x="148.5" y="117.1" transform="rotate(-90 148.5 117.1)">co11</text>
<text x="151.6" y="117.1" transform="rotate(-90 151.6 117.1)">co10</text>
<text x="154.8" y="115.7" transform="rotate(-90 154.8 115.7)">co1</text>
<text x="229.2" y="115.6" transform="rotate(-90 229.2 115.6)">sa5</text>
<text x="232.3" y="115.6" transform="rotate(-90 232.3 115.6)">sa4</text>
<text x="235.4" y="115.6" transform="rotate(-90 235.4 115.6)">sa3</text>
<text x="238.5" y="115.6" transform="rotate(-90 238.5 115.6)">sa2</text>
<text x="241.6" y="115.6" transform="rotate(-90 241.6 115.6)">sa1</text>
<text x="244.7" y="115.7" transform="rotate(-90 244.7 115.7)">ca5</text>
<text x="247.8" y="115.7" transform="rotate(-90 247.8 115.7)">ca4</text>
<text x="250.9" y="115.7" transform="rotate(-90 250.9 115.7)">ca3</text>
<text x="254" y="115.7" transform="rotate(-90 254 115.7)">ca2</text>
<text x="257.1" y="115.7" transform="rotate(-90 257.1 115.7)">ca1</text>
<text x="130" y="142.7" transform="rotate(-90 130 142.7)">co18</text>
<text x="133.1" y="142.7" transform="rotate(-90 133.1 142.7)">co17</text>
<text x="136.1" y="142.7" transform="rotate(-90 136.1 142.7)">co16</text>
<text x="139.2" y="142.7" transform="rotate(-90 139.2 142.7)">co15</text>
<text x="142.4" y="142.7" transform="rotate(-90 142.4 142.7)">co14</text>
<text x="145.5" y="142.7" transform="rotate(-90 145.5 142.7)">co13</text>
<text x="148.5" y="142.7" transform="rotate(-90 148.5 142.7)">co12</text>
<text x="154.8" y="142.7" transform="rotate(-90 154.8 142.7)">s4</text>
<text x="157.9" y="142.7" transform="rotate(-90 157.9 142.7)">ca1</text>
<text x="164" y="142.7" transform="rotate(-90 164 142.7)">pp48</text>
<text x="167.2" y="142.7" transform="rotate(-90 167.2 142.7)">s18</text>
<text x="170.3" y="142.7" transform="rotate(-90 170.3 142.7)">s17</text>
<text x="173.4" y="142.7" transform="rotate(-90 173.4 142.7)">s16</text>
<text x="176.4" y="142.7" transform="rotate(-90 176.4 142.7)">s15</text>
<text x="179.6" y="142.7" transform="rotate(-90 179.6 142.7)">s14</text>
<text x="182.7" y="142.7" transform="rotate(-90 182.7 142.7)">s13</text>
<text x="185.8" y="142.7" transform="rotate(-90 185.8 142.7)">s12</text>
<text x="188.8" y="142.7" transform="rotate(-90 188.8 142.7)">sa2</text>
<text x="192" y="142.7" transform="rotate(-90 192 142.7)">s3</text>
<text x="193.5" y="142.7" transform="rotate(-90 193.5 142.7)">co11</text>
<text x="130" y="151.1" transform="rotate(-90 130 151.1)">B9</text>
<text x="133.1" y="151.1" transform="rotate(-90 133.1 151.1)">B8</text>
<text x="136.1" y="151.1" transform="rotate(-90 136.1 151.1)">B7</text>
<text x="139.2" y="151.1" transform="rotate(-90 139.2 151.1)">B6</text>
<text x="142.4" y="151.1" transform="rotate(-90 142.4 151.1)">B5</text>
<text x="145.5" y="151.1" transform="rotate(-90 145.5 151.1)">B4</text>
<text x="148.5" y="151.1" transform="rotate(-90 148.5 151.1)">B3</text>
<text x="151.6" y="151.1" transform="rotate(-90 151.6 151.1)">B2</text>
<text x="154.8" y="151.1" transform="rotate(-90 154.8 151.1)">B1</text>
<text x="157.9" y="151.1" transform="rotate(-90 157.9 151.1)">B0</text>
<text x="164" y="151.1" transform="rotate(-90 164 151.1)">A9</text>
<text x="167.2" y="151.1" transform="rotate(-90 167.2 151.1)">A8</text>
<text x="170.3" y="151.1" transform="rotate(-90 170.3 151.1)">A7</text>
<text x="173.4" y="151.1" transform="rotate(-90 173.4 151.1)">A6</text>
<text x="176.4" y="151.1" transform="rotate(-90 176.4 151.1)">A5</text>
<text x="179.6" y="151.1" transform="rotate(-90 179.6 151.1)">A4</text>
<text x="182.7" y="151.1" transform="rotate(-90 182.7 151.1)">A3</text>
<text x="185.8" y="151.1" transform="rotate(-90 185.8 151.1)">A2</text>
<text x="188.8" y="151.1" transform="rotate(-90 188.8 151.1)">A1</text>
<text x="192" y="151.1" transform="rotate(-90 192 151.1)">A0</text>
<text x="193.3" y="154.5">Final_Adder</text>
<text x="193.5" y="151.7" transform="rotate(-90 193.5 151.7)">Cin</text>
<text x="143.9" y="159" transform="rotate(-90 143.9 159)">S10</text>
<text x="147" y="159" transform="rotate(-90 147 159)">S9</text>
<text x="150.1" y="159" transform="rotate(-90 150.1 159)">S8</text>
<text x="153.2" y="159" transform="rotate(-90 153.2 159)">S7</text>
<text x="156.3" y="159" transform="rotate(-90 156.3 159)">S6</text>
<text x="159.4" y="159" transform="rotate(-90 159.4 159)">S5</text>
<text x="162.5" y="159" transform="rotate(-90 162.5 159)">S4</text>
<text x="165.6" y="159" transform="rotate(-90 165.6 159)">S3</text>
<text x="168.7" y="159" transform="rotate(-90 168.7 159)">S2</text>
<text x="171.8" y="159" transform="rotate(-90 171.8 159)">S1</text>
<text x="174.9" y="159" transform="rotate(-90 174.9 159)">S0</text>
<text x="143.9" y="171.3" transform="rotate(-90 143.9 171.3)">out16</text>
<text x="147" y="171.3" transform="rotate(-90 147 171.3)">out15</text>
<text x="150.1" y="171.3" transform="rotate(-90 150.1 171.3)">out14</text>
<text x="153.2" y="171.3" transform="rotate(-90 153.2 171.3)">out13</text>
<text x="156.3" y="171.3" transform="rotate(-90 156.3 171.3)">out12</text>
<text x="159.4" y="171.3" transform="rotate(-90 159.4 171.3)">out11</text>
<text x="162.5" y="171.3" transform="rotate(-90 162.5 171.3)">out10</text>
<text x="165.6" y="169.9" transform="rotate(-90 165.6 169.9)">out9</text>
<text x="168.7" y="169.9" transform="rotate(-90 168.7 169.9)">out8</text>
<text x="171.8" y="169.9" transform="rotate(-90 171.8 169.9)">out7</text>
<text x="174.9" y="169.9" transform="rotate(-90 174.9 169.9)">out6</text>
</g>
</svg>
